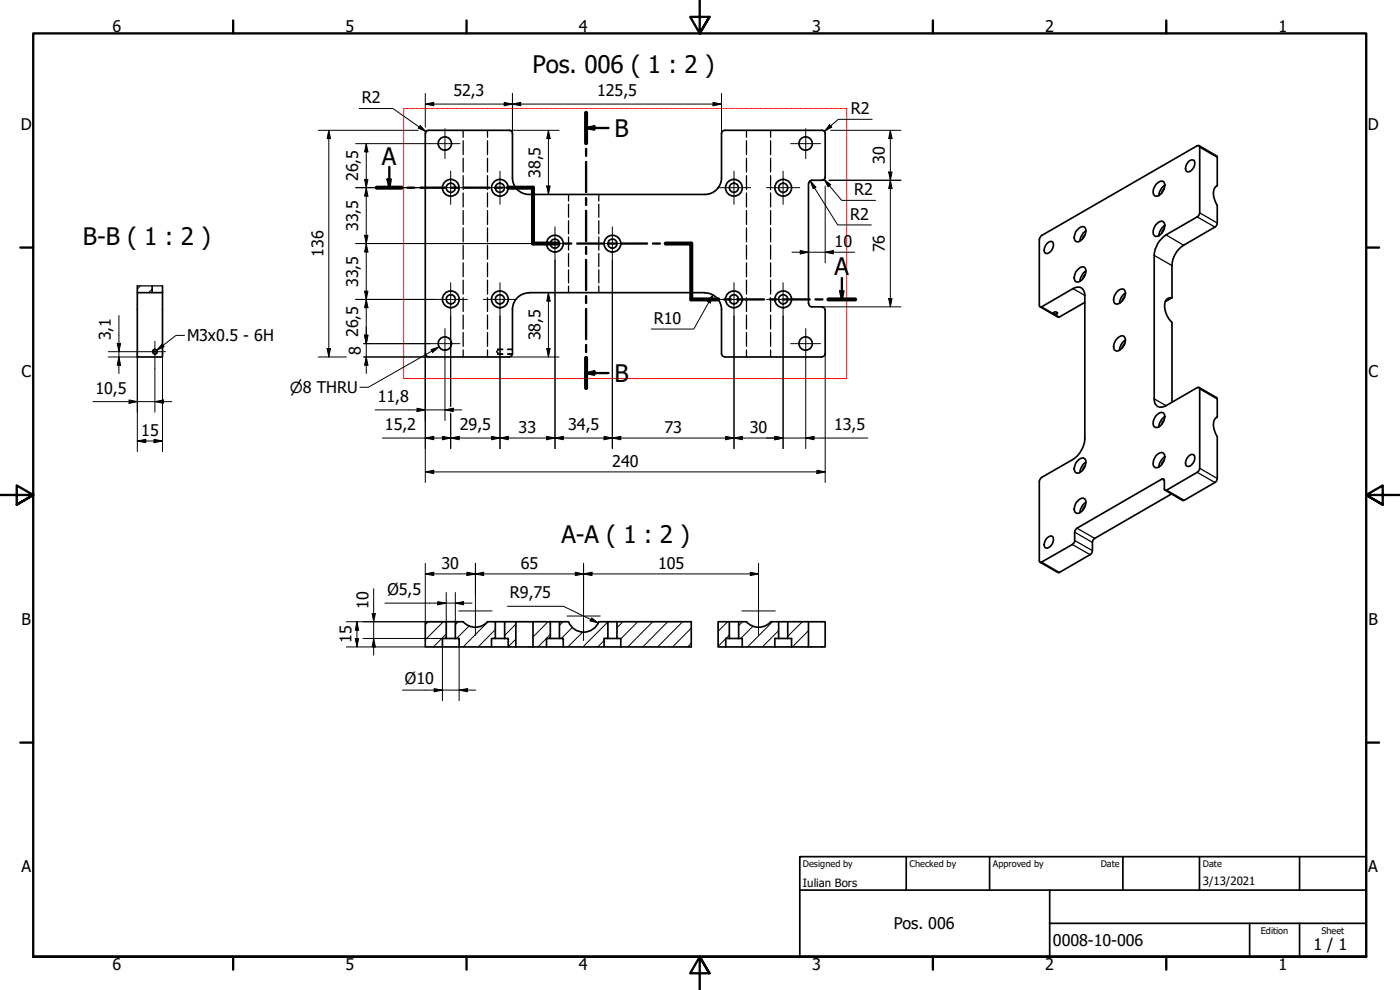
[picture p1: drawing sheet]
<svg xmlns="http://www.w3.org/2000/svg" width="420mm" height="297mm" viewBox="0 0 420 297" stroke-linecap="round" stroke-linejoin="round" font-family="sans-serif">
<!-- layer: Hatch (ISO) -->
<g fill="none" stroke="#000" stroke-width=".3">
<path d="M42.2 85.8l-1 .9M45.7 86.8l-1.1 1M128.5 186.5l-.9 .9M133 186.5l-5.4 5.4M133.9 190.2l-3.9 3.9M137.5 186.5l-.8 .9M140.8 187.8l-3.8 3.8M146.5 186.5l-7.5 7.6M148.7 188.9l-5.2 5.2M154.8 191.8l-2.3 2.2M154.8 187.2l-3.4 3.5M160 186.5v.1"/>
<path d="M164.5 186.5l-4.5 4.6M165.2 190.4l-3.7 3.7M169 186.5l-1.1 1.1M171.8 188.3l-3.3 3.3M174.9 189.7l-4.5 4.4M181.3 192.2l-1.9 1.9M182.4 191.1l-.5 .5M182.4 186.6l-7.5 7.5M186.9 186.5l-1.7 1.8M191.4 186.5l-5.1 5.2M195.9 186.5l-7.5 7.6M200.4 186.5l-7.5 7.6"/>
<path d="M204.9 186.5l-7.5 7.6M207.5 193l-1.1 1.1M207.5 188.5l-5.6 5.6M217.8 191.6l-2.3 2.3M218.4 186.5l-2.9 2.9M218.9 190.5l-1 1.1M222.8 186.5l-1.1 1.3M226 187.9l-3.7 3.7M231.8 186.5l-7.5 7.6M233.7 189.2l-4.9 4.9M240.8 186.5l-4.4 4.4M242.6 193.7l-.3 .4"/>
<path d="M242.6 189.2l-4.8 4.9"/>
</g>
<!-- layer: Hidden (ISO) -->
<g fill="none" stroke="#000" stroke-width=".38">
<path d="M139 39.1v2.1M146.3 39.1v2.1M224 39.1v2.1M231.3 39.1v2.1M139 42.2v4.2M139 47.5v4.1M139 52.7v4.2M139 57.9v4.2M146.3 42.2v4.2M146.3 47.5v4.1M146.3 52.7v4.2M146.3 57.9v4.2"/>
<path d="M170.6 58.3v2M179.7 58.3v2M224 42.2v4.2M224 47.5v4.1M224 52.7v4.2M224 57.9v4.2M231.3 42.2v4.2M231.3 47.5v4.1M231.3 52.7v4.2M231.3 57.9v4.2M139 63.2v4.2M139 68.4v4.2"/>
<path d="M139 73.6v4.2M139 78.9v4.1M146.3 63.2v4.2M146.3 68.4v4.2M146.3 73.6v4.2M146.3 78.9v4.1M170.6 61.3v3.9M170.6 66.2v4M170.6 71.1v3.9M170.6 76.1v3.9M179.7 61.3v3.9M179.7 66.2v4"/>
<path d="M179.7 71.1v3.9M179.7 76.1v3.9M224 63.2v4.2M224 68.4v4.2M224 73.6v4.2M224 78.9v4.1M231.3 63.2v4.2M231.3 68.4v4.2M231.3 73.6v4.2M231.3 78.9v4.1M139 84.1v4.2M139 89.3v4.2"/>
<path d="M139 94.5v4.2M139 99.7v4.2M146.3 84.1v4.2M146.3 89.3v4.2M146.3 94.5v4.2M146.3 99.7v4.2M170.6 80.9v4M170.6 85.8v2M179.7 80.9v4M179.7 85.8v2M224 84.1v4.2M224 89.3v4.2"/>
<path d="M224 94.5v4.2M224 99.7v4.2M231.3 84.1v4.2M231.3 89.3v4.2M231.3 94.5v4.2M231.3 99.7v4.2M139 105v2.1M146.3 105v2.1M149.2 105.3v.4M149.3 105.9l.1 .3h1.5M149.4 105.8v.5h1.5M150.9 104.9h-1.5l-.1 .2"/>
<path d="M150.9 104.8h-1.5v.5M152.3 104.9h1.5M152.3 106.2h1.5M152.3 104.8h1.5M152.3 106.3h1.5M224 105v2.1M231.3 105v2.1"/>
</g>
<!-- layer: 0 -->
<path d="M121.2 113.6v-81h132.9v81h-132.9h132.9" fill="none" stroke="#f00" stroke-width=".3"/>
<!-- layer: Visible (ISO) -->
<g fill="none" stroke="#000" stroke-width=".51">
<path d="M152.8 39.1h-24.1a.98 .98 0 0 0-1 1M152.8 39.1a.98 .98 0 0 1 1 1v13.2a5 5 0 0 0 5 5M217.5 39.1a.98 .98 0 0 0-1 1v13.2a5 5 0 0 1-5 5M217.6 39.1h29M246.7 39.1a.98 .98 0 0 1 .9 1v13M127.6 40.1v66M158.8 58.3h52.7M242.6 55.1v36M243.6 54.1h3M243.7 54.1a.98 .98 0 0 0-1 1M247.6 53.1a.98 .98 0 0 1-.9 1M347.2 55a1.26 1.26 0 0 1 1.2-.7 1.26 1.26 0 0 1 1.1 .7 3.6 3.6 0 0 1-2.3 3.9 1.33 1.33 0 0 1-1.2-.8 1.33 1.33 0 0 1 .2-1.4z"/>
<path d="M349.4 56.6l-.5 .6-.3 .8M349.6 55.5l-1.2 1.4-.6 1.8M356.7 48.4a1.04 1.04 0 0 1 1.5-.3 1.04 1.04 0 0 1 .3 1.4l-.2 .6a1.65 1.65 0 0 1-2.3 1.3 2.47 2.47 0 0 1 .7-3zM359.8 43.7l5.5 3.2v8.8M365.3 55.7a3.2 3.2 0 0 0-.7 4.3l.7 1.6v5.3l-.2 .7-.5 .5-9.4 5.5a7.6 7.6 0 0 0-3.5 6.1v9.6M365.3 55.7l-.2 .2M312.4 70.9l46.9-27.2h.5l.2 .5v20l-.4 .7-9.7 5.6a7.7 7.7 0 0 0-3.5 6.1v43.1a2.16 2.16 0 0 0 1 2.3 2.16 2.16 0 0 0 2.5-.3l9.4-5.4 .3-.1 .4 .2v24.1l-.4 1-9.5 5.6-.7-.2v-3l-.2-.2h-.5l-25.5 14.8-.7 1.2v2.8l-.7 .9-9.4 5.4-.5-.5 .1-24.2 .6-.9 9.4-5.4a8.2 8.2 0 0 0 3.6-6.1v-43.1a2.17 2.17 0 0 0-1.1-2.2 2.17 2.17 0 0 0-2.5 .2l-9.4 5.5-.6-.2-.1-20zM314.3 72.9a1 1 0 0 1 1.8 .1 2.58 2.58 0 0 1-2.2 3.1 1.76 1.76 0 0 1 0-2.7zM323.8 68.5a1.17 1.17 0 0 1 1.5-.4 1.17 1.17 0 0 1 .6 1.4l-.4 1.3a2.36 2.36 0 0 1-2.6 1.6 2.83 2.83 0 0 1 .9-3.9zM325.7 70.3l-.8 1.3M325.9 69.3l-.9 .7-.6 1.2-.3 1.1M349.4 68.7l-.5 .6-.3 .7"/>
<path d="M349.6 67.6a3.2 3.2 0 0 1-2.8 3.3 1.84 1.84 0 0 1-.3-2.7 2.3 2.3 0 0 1 2.5-1.7l.5 .6 .1 .5-1.2 1.3-.6 1.8M41.2 85.8v2h7.6M45.7 85.8v2M48.8 85.8v21.3h-7.6v-19.3M153.8 92.8v13.3a.98 .98 0 0 1-1 .9M158.8 87.9a5 5 0 0 0-5 5M158.8 87.8h52.7M211.6 87.9a5 5 0 0 1 4.9 5M216.5 92.8v13.3a.98 .98 0 0 0 1 .9M242.7 91.1a.98 .98 0 0 0 1 1M243.6 92.1h3M246.7 92.1a.99 .99 0 0 1 .9 1v13a.98 .98 0 0 1-.9 .9"/>
<path d="M316.3 93.7l.6-.1 .5 .4-.9 .3-.3-.2zM323.8 80.6a1.17 1.17 0 0 1 1.5-.5 1.17 1.17 0 0 1 .6 1.5l-.4 1.3a2.36 2.36 0 0 1-2.6 1.6 2.83 2.83 0 0 1 .9-3.9zM325.6 90.7l-7.9 4.5-5.5-3.1M325.7 82.3l-.8 1.4M325.9 81.3l-.9 .8-.6 1.1-.3 1.2M335.2 87.6a1.88 1.88 0 0 1 2.2-.7 3 3 0 0 1-2.6 4.3 2.43 2.43 0 0 1 .4-3.6zM337.6 89l-.8 1.3M337.8 87.9l-1.3 1.4-.5 1.7M351.7 89.3a1.97 1.97 0 0 0-2.2 2.4 7.3 7.3 0 0 0 2.2 5.1v23.9M351.7 89.3l-1.9 1.2M46.3 106a.6 .6 0 0 1-.3-.9 .6 .6 0 0 1 1 0 .6 .6 0 0 1-.2 .9M46.3 106.1h.4"/>
<path d="M127.7 106.1a.98 .98 0 0 0 1 .9M128.7 107.1h24.1M217.6 107.1h29M335.2 101.7a1.4 1.4 0 0 1 2.4-.4 3.3 3.3 0 0 1-2.4 4 1.56 1.56 0 0 1-.7-2.4zM337.6 103.1l-.8 1.3M337.8 102l-1.3 1.4-.5 1.7M359.8 116.3l5.5 3.2v5.6M323.3 138.4a1.4 1.4 0 0 1 2.5-.5 3.4 3.4 0 0 1-2.5 4.1 1.56 1.56 0 0 1-.7-2.5zM325.7 139.7l-.8 1.3M325.9 138.7l-.9 .7-.6 1.2-.3 1.1M347.2 136.4a1.54 1.54 0 0 1 2.1-.3 3.3 3.3 0 0 1-2.1 4.2 1.33 1.33 0 0 1-1.2-.7 1.33 1.33 0 0 1 .2-1.4zM347.2 124.4a1.26 1.26 0 0 1 1.2-.7 1.26 1.26 0 0 1 1.1 .7 3.6 3.6 0 0 1-2.3 3.9 1.33 1.33 0 0 1-1.2-.8 1.33 1.33 0 0 1 .2-1.4z"/>
<path d="M349.4 126l-.5 .6-.3 .8M349.4 138.1l-.8 1.3M349.6 125l-1.2 1.3-.6 1.8M349.6 137l-1.2 1.4-.6 1.7M356.7 136.8a1.04 1.04 0 0 1 1.5-.3 1.04 1.04 0 0 1 .3 1.4l-.2 .6a1.65 1.65 0 0 1-2.3 1.2 2.47 2.47 0 0 1 .7-2.9zM365.3 125.1a3.2 3.2 0 0 0-.7 4.3l.7 1.6v12.6l-.4 1-9.7 5.6-5.6-3.1M365.3 125.1l-.2 .2M323.8 150a1.17 1.17 0 0 1 1.5-.5 1.17 1.17 0 0 1 .6 1.5l-.4 1.3a2.36 2.36 0 0 1-2.6 1.6 2.83 2.83 0 0 1 .9-3.9zM325.7 151.8l-.8 1.3M325.9 150.7l-1.2 1.3-.6 1.8M351.6 148.2l-23.1 13.3-.6 .9v2.8l-.5 1-9.5 5.6h-.5l-5.2-3.1M314.3 161.3a1.03 1.03 0 0 1 1.8 0 2.6 2.6 0 0 1-2.2 3.2 1.78 1.78 0 0 1 0-2.7z"/>
<path d="M127.6 186.5h6.3v5.1h-1.1v2.5h-5.2zM132.8 194.1h5M133.9 186.5h2.8M133.9 191.6h2.8M139 186.5h-2.3v5.1M139 186.6a4.9 4.9 0 0 0 7.3 0M146.3 186.5h2.4v5.1h-1.2v2.5h-9.7v-2.5h-1.1M147.5 194.1h5M148.7 186.5h2.7M148.7 191.6h2.7M151.4 186.5h3.4v7.6h-2.3v-2.5h-1.1zM154.8 194.1h5.2"/>
<path d="M154.8 186.5h5.2M160 186.5h5.2v5.1h-1.2v2.5h-4M160 186.5v7.6M164 194.1h5M165.2 186.5h2.7M165.2 191.6h2.7M167.9 186.5h2.7a4.9 4.9 0 0 0 4.6 3.2 4.9 4.9 0 0 0 4.5-3.2h2.7v5.1h-1.1v2.5h-12.3v-2.5h-1.1zM181.3 194.1h26.2v-7.6h-22.3v5.1h1.1v2.5M182.4 186.5h2.8M182.4 191.6h2.8M217.8 194.1h19.8M217.8 194.1v-2.5h5v2.5"/>
<path d="M218.9 186.5h-3.4v7.6h2.3M218.9 186.5h5.1M218.9 186.5v5.1M221.7 186.5v5.1M224.1 186.6a4.9 4.9 0 0 0 7.2 0M231.3 186.5h16.3v7.6h-5M232.5 194.1v-2.5h5.1v2.5M233.7 186.5v5.1M236.4 186.5v5.1M242.6 186.5v7.6h-5"/>
<circle cx="133.5" cy="43.1" r="2"/>
<circle cx="135.3" cy="56.3" r="2.51"/>
<circle cx="135.3" cy="56.3" r="1.37"/>
<circle cx="150" cy="56.3" r="2.51"/>
<circle cx="150" cy="56.3" r="1.37"/>
<circle cx="220.2" cy="56.3" r="2.51"/>
<circle cx="220.2" cy="56.3" r="1.37"/>
<circle cx="235" cy="56.3" r="2.51"/>
<circle cx="235" cy="56.3" r="1.37"/>
<circle cx="241.8" cy="43.1" r="2"/>
<circle cx="166.5" cy="73.1" r="1.37"/>
<circle cx="166.5" cy="73.1" r="2.51"/>
<circle cx="183.8" cy="73.1" r="1.37"/>
<circle cx="183.8" cy="73.1" r="2.51"/>
<circle cx="135.3" cy="89.8" r="1.37"/>
<circle cx="135.3" cy="89.8" r="2.51"/>
<circle cx="150" cy="89.8" r="1.37"/>
<circle cx="150" cy="89.8" r="2.51"/>
<circle cx="220.2" cy="89.8" r="1.37"/>
<circle cx="220.3" cy="89.8" r="2.51"/>
<circle cx="235" cy="89.8" r="1.37"/>
<circle cx="235" cy="89.8" r="2.51"/>
<circle cx="133.5" cy="103.1" r="2"/>
<circle cx="241.8" cy="103.1" r="2"/>
</g>
<!-- layer: Visible Narrow (ISO) -->
<g fill="none" stroke="#000" stroke-width=".38">
<path d="M360 44.2l5.3 3M346.4 76.6l5.3 3.1M349.9 70.5l5.3 3.1M359.3 65.1l5.3 3M360 63.9l5.3 3M41.2 85.8h7.6M312.6 92.1l3.6 2M316.5 94.3l1.4 .8M322 86.6l3.6 2M46 106.1l.5 .2 .5-.2M46.6 104.8a.73 .73 0 0 0-.7 .4 .73 .73 0 0 0 .1 .8M47.2 105.6l-.2 .4"/>
<path d="M346.4 119.7l3.5 2M360 116.7l5.3 3M322.5 159.7l5.4 3M323.2 158.5l5.3 3M348.7 143.7l.7 .5M350.1 147.1l5.3 3M359.3 141.7l5.3 3.1M360 140.5l5.3 3.1M312.6 168.6l5.3 3.2M321.8 163.4l5.4 3M322.5 162.2l5.4 3"/>
</g>
<!-- layer: Section Line (ISO) -->
<g fill="none" stroke="#000" stroke-width=".7">
<path d="M175.9 38.4l2.5-.5v1zM175.9 33.8v9.2M175.9 38.4h6.7M113 56.3h7.6M116.3 53.8h1l-.5 2.5zM116.8 50.1v6.2M122.3 56.3h2.1M126.2 56.3h7.5M135.4 56.3h2.1M139.3 56.3h7.5M148.5 56.3h2.2M152.4 56.3h7.6v16.8h7.6"/>
<path d="M175.9 44.7v2.1M175.9 48.6v9M175.9 59.4v2.1M169.4 73.1h2M173.2 73.1h7.7M175.9 63.2v9.2M175.9 74.1v2.1M175.9 78v9M182.6 73.1h2.1M186.5 73.1h7.7M196 73.1h2.1M199.8 73.1h7.7v16.7h8.1"/>
<path d="M175.9 88.8v2.1M175.9 92.7v9.1M217.3 89.8h2.2M221.2 89.8h8.1M231 89.8h2.1M234.9 89.8h8.1M244.7 89.8h2.1M248.6 89.8h8.1M252.2 87.4h.9l-.4 2.4zM252.7 83.4v6.4M175.9 111.9l2.5-.5v1zM175.9 103.5v2.1"/>
<path d="M175.9 107.4v9M175.9 111.9h6.7"/>
</g>
<path d="M175.9 33.8v9.2M113 56.3h7.6M152.4 56.3h7.6v16.8h7.6M199.8 73.1h7.7v16.7h8.1M248.6 89.8h8.1M175.9 107.4v9" fill="none" stroke="#000" stroke-width="1.2"/>
<g fill="#000">
<path d="M175.9 38.4l2.5-.5v1z" fill-rule="evenodd"/>
<path d="M116.3 53.8h1l-.5 2.5z" fill-rule="evenodd"/>
<path d="M252.2 87.4h.9l-.4 2.4z" fill-rule="evenodd"/>
<path d="M175.9 111.9l2.5-.5v1z" fill-rule="evenodd"/>
</g>
<!-- layer: Border (ISO) -->
<g fill="none" stroke="#000" stroke-width=".7">
<path d="M70 6.1v3.9M140 6.1v3.9M210 0v10l-2.9-4.9h5.8l-2.9 4.9 2.9-4.9M280 6.1v3.9M350 6.1v3.9M6.1 74.3h3.9M410 74.3h3.9M0 148.5h10l-5-2.8v5.7l5-2.9-5 2.9M420 148.5h-10l5-2.8v5.7l-5-2.9 5 2.9M6.1 222.8h3.9M410 222.8h3.9M10 287.1v-277.1h400v277.1h-400h400"/>
<path d="M70 287.1v3.8M140 287.1v3.8M212.9 292l-2.9-4.9 2.9 4.9h-5.8l2.9-4.9v9.9M280 287.1v3.8M350 287.1v3.8"/>
</g>
<!-- layer: Title (ISO) -->
<path d="M240 257h170v30.1h-170zM272 257v10.1M297 257v10.1M337 257v10.1M360 257v10.1M390 257v10.1M240 267.1h170M315 277h95M315 267.1v20M375 277v10.1M390 277v10.1" fill="none" stroke="#000" stroke-width=".51"/>
<!-- layer: Dimension (ISO) -->
<g fill="none" stroke="#000" stroke-width=".3">
<path d="M95.5 39.1h30M98.7 39.1l.5 2.5h-1zM98.7 39.1v68M107.8 32.6h10.1l9.9 6.9M126.1 37.6l1.7 1.9-2.3-1zM127.6 31.2l2.6-.5v1zM127.6 28.1v10M127.6 39.6v.5M127.6 31.2h88.9M128 39.1h.7M151.3 30.7l2.5 .5-2.5 .5zM152.8 39.1h15"/>
<path d="M153.8 31.2l2.5-.5v1zM153.8 28.1v12M164.6 39.1l.5 2.5h-1zM164.6 39.1v19.2M214 30.7l2.5 .5-2.5 .5zM216.5 28.1v12M246.6 39.1h.7M249 37.4l.6 .7-2.2 1.3zM249.3 39.1h21.1M261.7 35.8h-10.1l-4.2 3.6M267.2 39.1l.5 2.5h-1zM267.2 39.1v53"/>
<path d="M106.7 56.3h23.6M106.7 43.1h22.3M109.4 53.8h1l-.5 2.5zM109.9 56.3l.5 2.6h-1zM109.9 43.1l.5 2.5h-1zM109.9 43.1v69M164.1 55.8h1l-.5 2.5zM243.1 54.2l1.8 1.9-.9 .5zM243.1 54.2l8.3 13.3h10.1M246.6 54.1h.6M247.3 53.8l2 1.6-.8 .7zM247.3 53.8l5.3 6.3h10.2"/>
<path d="M247.6 53.1v.6M247.6 55.8v23.1M248.8 54.1h21.6M266.7 51.6h1l-.5 2.5zM267.2 54.1l.5 2.5h-1zM106.7 73.1h54.8M109.4 70.6h1l-.5 2.5zM109.9 73.1l.5 2.5h-1zM166.6 78.1v56.5M183.8 78.1v56.5M237.7 75.7h18.8M240.2 75.2l2.4 .5-2.4 .5z"/>
<path d="M247.6 75.7l2.5-.5v1zM35.7 94.7v17.4M106.7 89.8h23.6M109.4 87.4h1l-.5 2.4zM109.9 89.8l.5 2.5h-1zM135.3 94.9v8.1M150.1 94.9v39.7M164.6 87.8l.5 2.5h-1zM164.6 87.8v19.3M214 88.4l-.8 2.5-.9-.5zM214 88.4l-5.8 10.3h-12.7M220.3 94.9v39.7"/>
<path d="M235 94.9v39.7M246.6 92.1h23.8M266.7 89.6h1l-.5 2.5zM32.5 107.1h8.7M32.5 105.5h10.9M35.2 103h1l-.5 2.5zM35.7 107.1l.5 2.5h-1zM41.2 106.1v29.4M46.5 110.5v13.2M48.8 106.1v29.4M95.5 107.1h8.4M98.2 104.6h1l-.5 2.5z"/>
<path d="M109.2 107.1h19.5M109.2 103.1h19.8M109.4 100.6h1l-.5 2.5zM109.9 107.1l.5 2.5h-1zM127.6 106.1v38.7M133.5 107.6v18.6M135.3 103.2v18.8M152.8 107.1h15M164.1 104.6h1l-.5 2.5zM241.8 107.6v27M247.6 106.1v38.7M27.9 120.5h23.6"/>
<path d="M38.7 120l2.5 .5-2.5 .5zM41.2 132.3l2.6-.5v1zM41.2 132.3h7.6M46.2 131.8l2.6 .5-2.6 .5zM46.5 120.5l2.5-.5v1zM112.6 123h26M114.7 131.4h145.8M125.2 122.5l2.4 .5-2.4 .5zM127.6 131.4l2.6-.5v1zM132.8 130.9l2.5 .5-2.5 .5zM133.5 123l2.5-.5v1zM135.3 131.4l2.5-.5v1z"/>
<path d="M135.3 124v10.6M147.5 130.9l2.6 .5-2.6 .5zM150.1 131.4l2.4-.5v1zM164 130.9l2.6 .5-2.6 .5zM166.6 131.4l2.4-.5v1zM181.3 130.9l2.5 .5-2.5 .5zM183.8 131.4l2.5-.5v1zM217.8 130.9l2.5 .5-2.5 .5zM220.3 131.4l2.5-.5v1zM232.5 130.9l2.5 .5-2.5 .5zM241.8 131.4l2.5-.5v1zM127.6 141.6l2.6-.5v1z"/>
<path d="M127.6 141.6h120M245.2 141.1l2.4 .5-2.4 .5zM112.1 176.6v20M127.6 172.2l2.6-.5v1zM127.6 169v17.5M127.6 172.2h100M133.9 177.8v8.7h-30M136.7 177.8v8.7M140.1 171.7l2.6 .5-2.6 .5zM142.7 172.2l2.5-.5v1zM142.7 169v9.4M172.7 171.7l2.4 .5-2.4 .5z"/>
<path d="M175.1 172.2l2.6-.5v1zM175.1 169v10.8M225.2 171.7l2.4 .5-2.4 .5zM227.6 169v9.4M103.9 194.1h23.7M106.6 191.6h1l-.5 2.5zM107.1 186.5l.5 2.6h-1zM107.1 186.5v7.6M109 191.6h24.9M111.7 184.1h.9l-.5 2.4zM112.1 191.6l.5 2.5h-.9zM115.5 181h26.2"/>
<path d="M131.4 180.5l2.5 .5-2.5 .5zM132.8 194.1v16.1M136.7 181l2.4-.5v1zM137.8 194.1v16.1M152.3 181.9h16.8l10.5 5M177.5 185.4l2.1 1.5-2.5-.6zM120.8 207.1h21.9M130.3 206.6l2.5 .5-2.5 .5zM137.8 207.1l2.5-.5v1z"/>
</g>
<g fill="#000">
<path d="M126.1 37.6l1.7 1.9-2.3-1z" fill-rule="evenodd"/>
<path d="M127.6 31.2l2.6-.5v1z" fill-rule="evenodd"/>
<path d="M151.3 30.7l2.5 .5-2.5 .5z" fill-rule="evenodd"/>
<path d="M153.8 31.2l2.5-.5v1z" fill-rule="evenodd"/>
<path d="M214 30.7l2.5 .5-2.5 .5z" fill-rule="evenodd"/>
<path d="M249 37.4l.6 .7-2.2 1.3z" fill-rule="evenodd"/>
<path d="M98.7 39.1l.5 2.5h-1z" fill-rule="evenodd"/>
<path d="M109.4 53.8h1l-.5 2.5z" fill-rule="evenodd"/>
<path d="M109.9 56.3l.5 2.6h-1z" fill-rule="evenodd"/>
<path d="M109.9 43.1l.5 2.5h-1z" fill-rule="evenodd"/>
<path d="M164.1 55.8h1l-.5 2.5z" fill-rule="evenodd"/>
<path d="M164.6 39.1l.5 2.5h-1z" fill-rule="evenodd"/>
<path d="M243.1 54.2l1.8 1.9-.9 .5z" fill-rule="evenodd"/>
<path d="M247.3 53.8l2 1.6-.8 .7z" fill-rule="evenodd"/>
<path d="M266.7 51.6h1l-.5 2.5z" fill-rule="evenodd"/>
<path d="M267.2 54.1l.5 2.5h-1z" fill-rule="evenodd"/>
<path d="M267.2 39.1l.5 2.5h-1z" fill-rule="evenodd"/>
<path d="M109.4 70.6h1l-.5 2.5z" fill-rule="evenodd"/>
<path d="M109.9 73.1l.5 2.5h-1z" fill-rule="evenodd"/>
<path d="M240.2 75.2l2.4 .5-2.4 .5z" fill-rule="evenodd"/>
<path d="M247.6 75.7l2.5-.5v1z" fill-rule="evenodd"/>
<path d="M109.4 87.4h1l-.5 2.4z" fill-rule="evenodd"/>
<path d="M109.9 89.8l.5 2.5h-1z" fill-rule="evenodd"/>
<path d="M164.6 87.8l.5 2.5h-1z" fill-rule="evenodd"/>
<path d="M214 88.4l-.8 2.5-.9-.5z" fill-rule="evenodd"/>
<path d="M266.7 89.6h1l-.5 2.5z" fill-rule="evenodd"/>
<path d="M35.2 103h1l-.5 2.5z" fill-rule="evenodd"/>
<path d="M35.7 107.1l.5 2.5h-1z" fill-rule="evenodd"/>
<path d="M98.2 104.6h1l-.5 2.5z" fill-rule="evenodd"/>
<path d="M109.4 100.6h1l-.5 2.5z" fill-rule="evenodd"/>
<path d="M109.4 100.6h1l-.5 2.5z" fill-rule="evenodd"/>
<path d="M109.9 107.1l.5 2.5h-1z" fill-rule="evenodd"/>
<path d="M164.1 104.6h1l-.5 2.5z" fill-rule="evenodd"/>
<path d="M38.7 120l2.5 .5-2.5 .5z" fill-rule="evenodd"/>
<path d="M41.2 132.3l2.6-.5v1z" fill-rule="evenodd"/>
<path d="M46.2 131.8l2.6 .5-2.6 .5z" fill-rule="evenodd"/>
<path d="M46.5 120.5l2.5-.5v1z" fill-rule="evenodd"/>
<path d="M125.2 122.5l2.4 .5-2.4 .5z" fill-rule="evenodd"/>
<path d="M127.6 131.4l2.6-.5v1z" fill-rule="evenodd"/>
<path d="M132.8 130.9l2.5 .5-2.5 .5z" fill-rule="evenodd"/>
<path d="M133.5 123l2.5-.5v1z" fill-rule="evenodd"/>
<path d="M135.3 131.4l2.5-.5v1z" fill-rule="evenodd"/>
<path d="M147.5 130.9l2.6 .5-2.6 .5z" fill-rule="evenodd"/>
<path d="M150.1 131.4l2.4-.5v1z" fill-rule="evenodd"/>
<path d="M164 130.9l2.6 .5-2.6 .5z" fill-rule="evenodd"/>
<path d="M166.6 131.4l2.4-.5v1z" fill-rule="evenodd"/>
<path d="M181.3 130.9l2.5 .5-2.5 .5z" fill-rule="evenodd"/>
<path d="M183.8 131.4l2.5-.5v1z" fill-rule="evenodd"/>
<path d="M217.8 130.9l2.5 .5-2.5 .5z" fill-rule="evenodd"/>
<path d="M220.3 131.4l2.5-.5v1z" fill-rule="evenodd"/>
<path d="M232.5 130.9l2.5 .5-2.5 .5z" fill-rule="evenodd"/>
<path d="M232.5 130.9l2.5 .5-2.5 .5z" fill-rule="evenodd"/>
<path d="M241.8 131.4l2.5-.5v1z" fill-rule="evenodd"/>
<path d="M127.6 141.6l2.6-.5v1z" fill-rule="evenodd"/>
<path d="M245.2 141.1l2.4 .5-2.4 .5z" fill-rule="evenodd"/>
<path d="M127.6 172.2l2.6-.5v1z" fill-rule="evenodd"/>
<path d="M140.1 171.7l2.6 .5-2.6 .5z" fill-rule="evenodd"/>
<path d="M142.7 172.2l2.5-.5v1z" fill-rule="evenodd"/>
<path d="M172.7 171.7l2.4 .5-2.4 .5z" fill-rule="evenodd"/>
<path d="M175.1 172.2l2.6-.5v1z" fill-rule="evenodd"/>
<path d="M225.2 171.7l2.4 .5-2.4 .5z" fill-rule="evenodd"/>
<path d="M106.6 191.6h1l-.5 2.5z" fill-rule="evenodd"/>
<path d="M107.1 186.5l.5 2.6h-1z" fill-rule="evenodd"/>
<path d="M111.7 184.1h.9l-.5 2.4z" fill-rule="evenodd"/>
<path d="M112.1 191.6l.5 2.5h-.9z" fill-rule="evenodd"/>
<path d="M131.4 180.5l2.5 .5-2.5 .5z" fill-rule="evenodd"/>
<path d="M136.7 181l2.4-.5v1z" fill-rule="evenodd"/>
<path d="M177.5 185.4l2.1 1.5-2.5-.6z" fill-rule="evenodd"/>
<path d="M130.3 206.6l2.5 .5-2.5 .5z" fill-rule="evenodd"/>
<path d="M137.8 207.1l2.5-.5v1z" fill-rule="evenodd"/>
</g>
<!-- layer: Center Mark (ISO) -->
<g fill="none" stroke="#000" stroke-width=".3">
<path d="M133.5 38.6v9M241.8 38.6v9M129 43.1h9M130.3 56.3h10M135.3 51.4v9.9M145 56.3h10.1M150.1 51.4v9.9M215.3 56.3h10M220.3 51.4v9.9M230.1 56.3h9.9M235 51.4v9.9M237.3 43.1h9"/>
<path d="M161.5 73.1h10M166.6 68.1v10M178.8 73.1h10M183.8 68.1v10M130.3 89.8h10M133.5 98.6v9M135.3 84.8v10.1M145 89.8h10.1M150.1 84.8v10.1M215.3 89.8h10M220.3 84.8v10.1M230.1 89.8h9.9"/>
<path d="M235 84.8v10.1M241.8 98.6v9M43.4 105.5h6.3M46.5 102.4v8.1M129 103.1h9M237.3 103.1h9M142.7 178.4v12.3M175.1 179.8v12.4M227.6 178.4v12.3M137.7 183.3h9.9M170.2 184.8h9.9M222.6 183.3h10.1"/>
</g>
<!-- layer: Symbol (ISO) -->
<path d="M48.6 103.2l.7 .8-2.3 1.1zM55.4 100.6h-2.6l-5.8 4.5M129.3 104.9l2.5-.8-1.9 1.6zM131.8 104.1l-21.2 12.1h-2.6" fill="none" stroke="#000" stroke-width=".3"/>
<g fill="#000">
<path d="M48.6 103.2l.7 .8-2.3 1.1z" fill-rule="evenodd"/>
<path d="M129.3 104.9l2.5-.8-1.9 1.6z" fill-rule="evenodd"/>
</g>
<g font-size="7.2">
<text x="159.8" y="21.8">Pos. 006 ( 1 : 2 )</text>
<text x="184.4" y="41">B</text>
<text x="114.6" y="49.4">A</text>
<text x="24.9" y="73.6">B-B ( 1 : 2 )</text>
<text x="250.4" y="82.6">A</text>
<text x="184.4" y="114.5">B</text>
<text x="168.5" y="163.1">A-A ( 1 : 2 )</text>
</g>
<g font-size="4.8">
<text x="33.7" y="9.6">6</text>
<text x="103.7" y="9.6">5</text>
<text x="173.7" y="9.6">4</text>
<text x="243.7" y="9.6">3</text>
<text x="313.7" y="9.6">2</text>
<text x="383.7" y="9.6">1</text>
<text x="136.1" y="28.8">52,3</text>
<text x="179.2" y="28.8">125,5</text>
<text x="108.6" y="31">R2</text>
<text x="255.3" y="34.3">R2</text>
<text x="6.2" y="38.9">D</text>
<text x="410.5" y="38.9">D</text>
<text x="162.2" y="53.4" transform="rotate(-90 162.2 53.4)">38,5</text>
<text x="265.6" y="49.2" transform="rotate(-90 265.6 49.2)">30</text>
<text x="107.5" y="54.4" transform="rotate(-90 107.5 54.4)">26,5</text>
<text x="256.3" y="58.6">R2</text>
<text x="255.1" y="66">R2</text>
<text x="107.5" y="69.4" transform="rotate(-90 107.5 69.4)">33,5</text>
<text x="97.1" y="77" transform="rotate(-90 97.1 77)">136</text>
<text x="250.4" y="74.1">10</text>
<text x="265.6" y="75.7" transform="rotate(-90 265.6 75.7)">76</text>
<text x="107.5" y="86.2" transform="rotate(-90 107.5 86.2)">33,5</text>
<text x="107.5" y="101.1" transform="rotate(-90 107.5 101.1)">26,5</text>
<text x="196.2" y="97.1">R10</text>
<text x="33.3" y="102.1" transform="rotate(-90 33.3 102.1)">3,1</text>
<text x="56.1" y="102.3">M3x0.5 - 6H</text>
<text x="108.3" y="106.4" transform="rotate(-90 108.3 106.4)">8</text>
<text x="162.2" y="102.2" transform="rotate(-90 162.2 102.2)">38,5</text>
<text x="6.4" y="113.1">C</text>
<text x="410.7" y="113.1">C</text>
<text x="28.6" y="118.1">10,5</text>
<text x="113.3" y="120.6">11,8</text>
<text x="42.4" y="130.7">15</text>
<text x="115.5" y="129">15,2</text>
<text x="138" y="129">29,5</text>
<text x="155.6" y="129.8">33</text>
<text x="170.5" y="129">34,5</text>
<text x="199.4" y="129.8">73</text>
<text x="225" y="129.8">30</text>
<text x="250.4" y="129">13,5</text>
<text x="183.7" y="140">240</text>
<text x="132.5" y="170.6">30</text>
<text x="156.3" y="170.6">65</text>
<text x="197.5" y="170.6">105</text>
<text x="116.3" y="178.6">Ø5,5</text>
<text x="153" y="179.6">R9,75</text>
<text x="110.6" y="182.7" transform="rotate(-90 110.6 182.7)">10</text>
<text x="6.4" y="187.4">B</text>
<text x="410.7" y="187.4">B</text>
<text x="105.5" y="193" transform="rotate(-90 105.5 193)">15</text>
<text x="121.5" y="205.3">Ø10</text>
<text x="6.4" y="261.7">A</text>
<text x="410.7" y="261.7">A</text>
<text x="268.2" y="278.8">Pos. 006</text>
<text x="316" y="283.8">0008-10-006</text>
<text x="394.2" y="285">1 / 1</text>
<text x="33.7" y="290.9">6</text>
<text x="103.7" y="290.9">5</text>
<text x="173.7" y="290.9">4</text>
<text x="243.7" y="290.9">3</text>
<text x="313.7" y="290.9">2</text>
<text x="383.7" y="290.9">1</text>
</g>
<text font-size="4.6" x="87" y="117.9">⌀8 THRU</text>
<g font-size="3.4">
<text x="241" y="266">Iulian Bors</text>
<text x="361" y="265.5">3/13/2021</text>
</g>
<g font-size="2.7">
<text x="241" y="260.1">Designed by</text>
<text x="273" y="260.1">Checked by</text>
<text x="298" y="260.1">Approved by</text>
<text x="330.3" y="260">Date</text>
<text x="361" y="260">Date</text>
<text x="378.4" y="280.1">Edition</text>
<text x="396.6" y="280.1">Sheet</text>
</g>
</svg>
